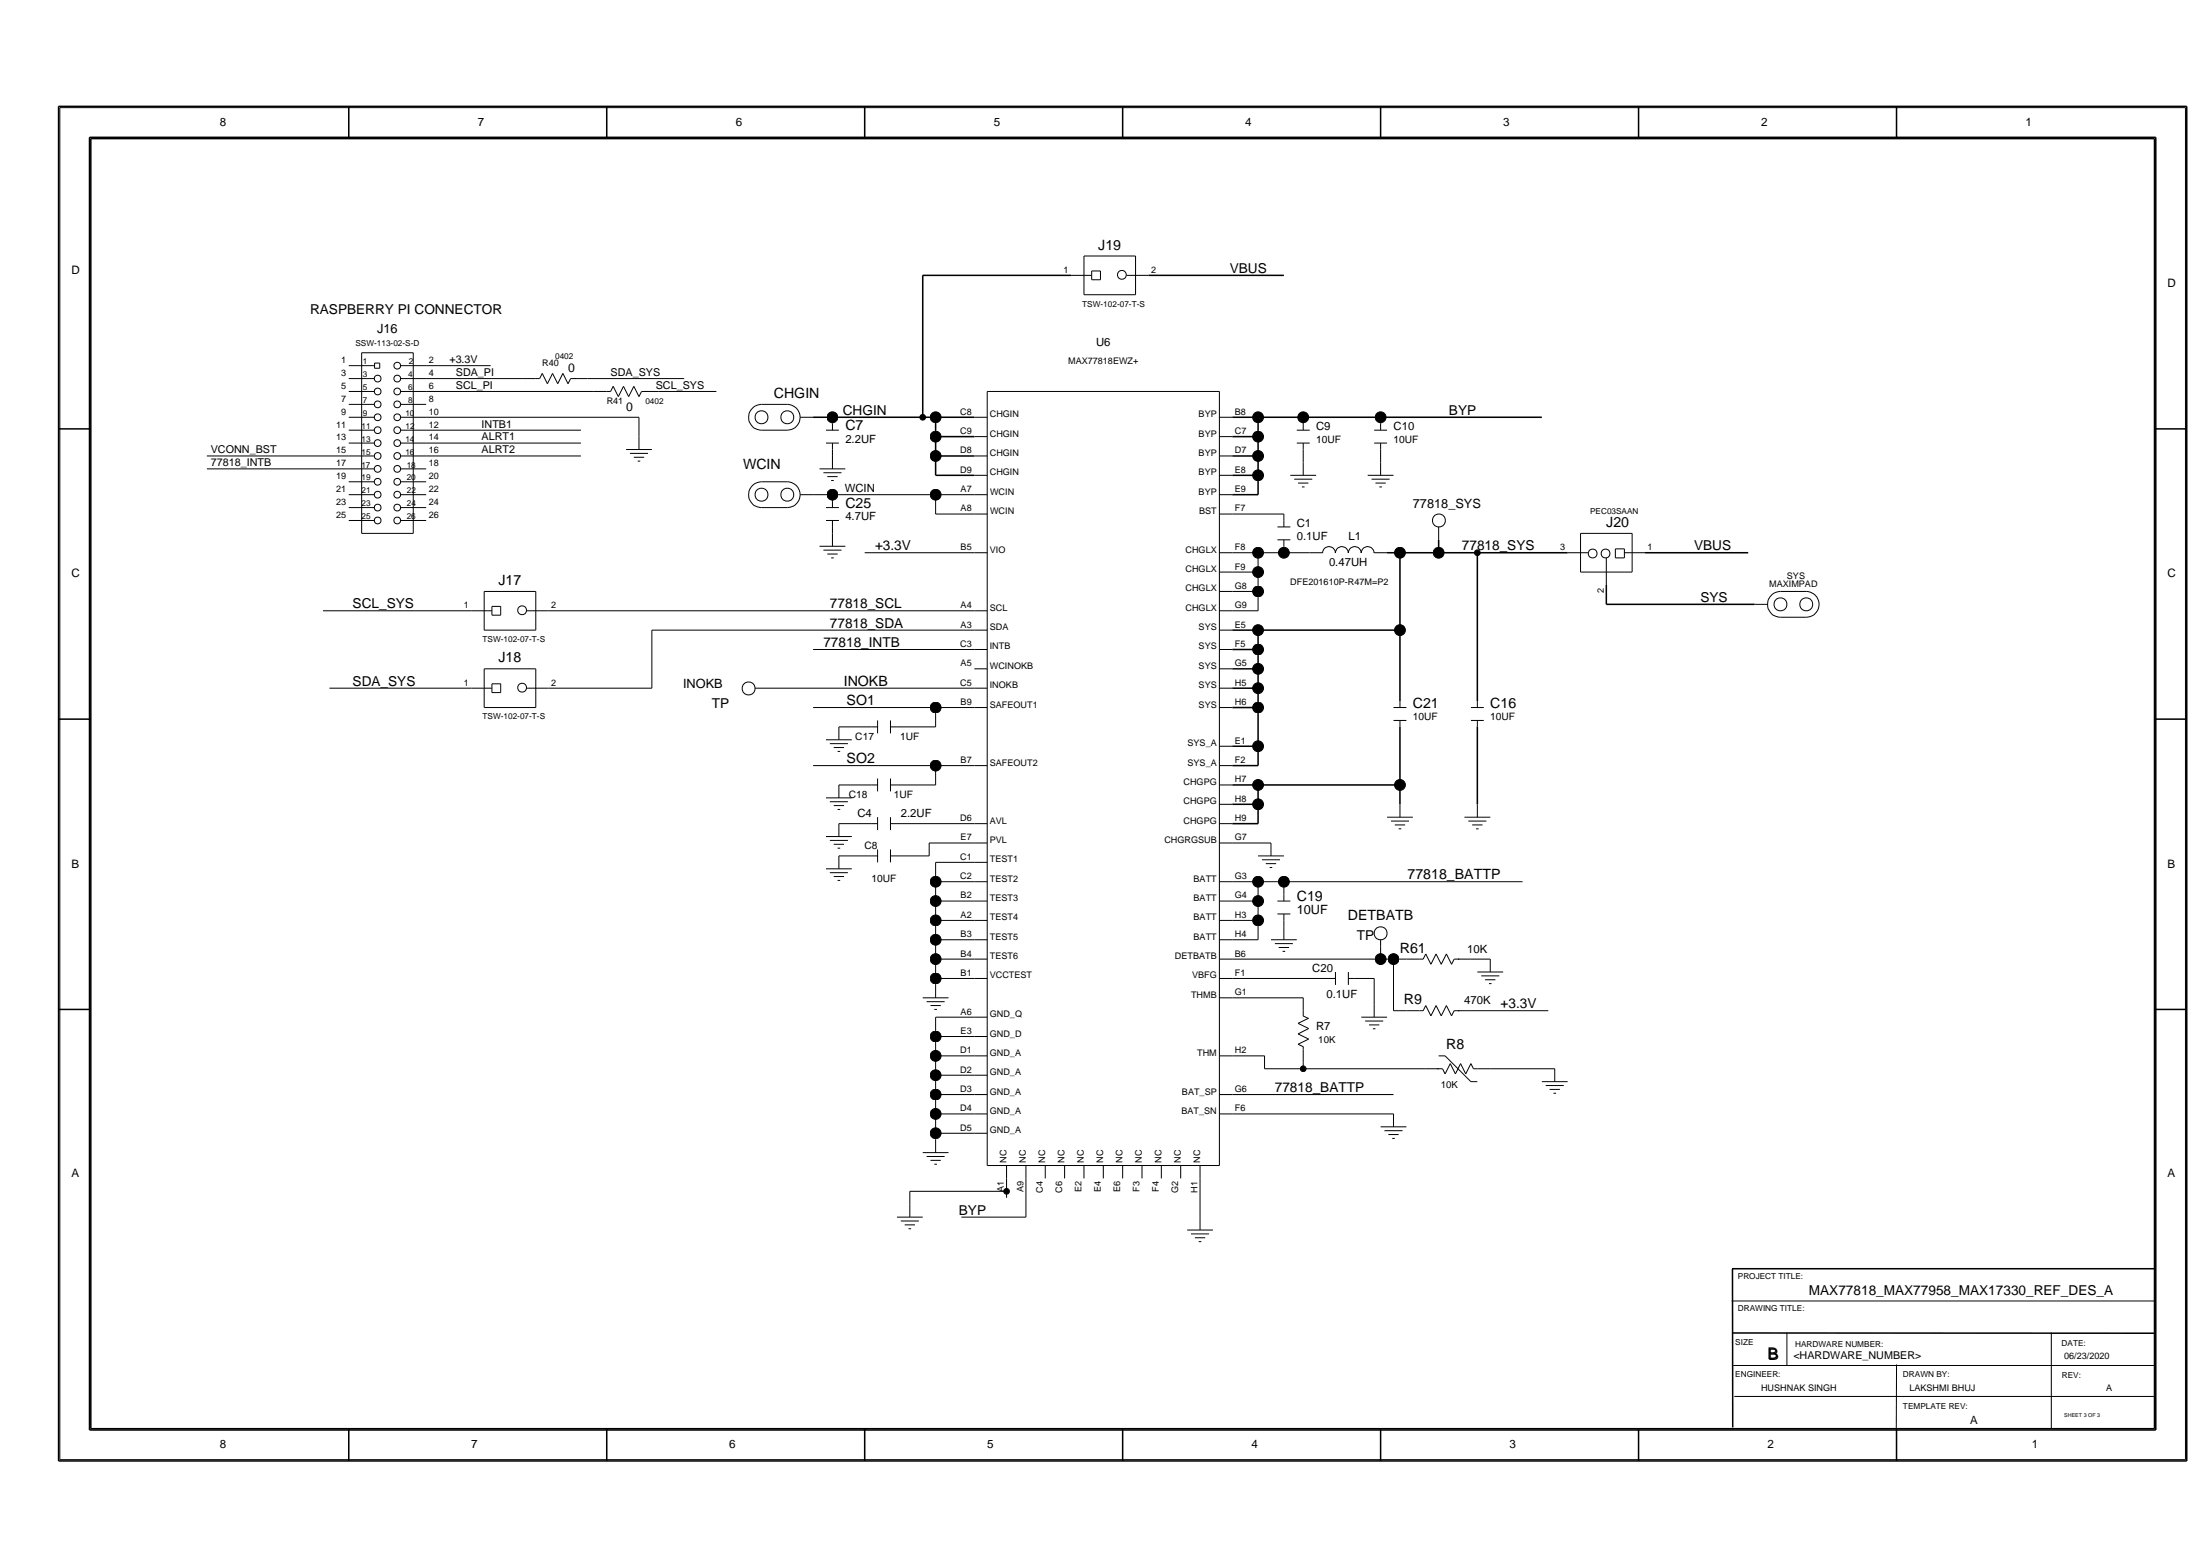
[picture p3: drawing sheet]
<svg xmlns="http://www.w3.org/2000/svg" width="419mm" height="298mm" viewBox="0 0 419 298" stroke-linecap="round" stroke-linejoin="round" font-family="sans-serif">
<g fill="none" stroke="#000" stroke-width=".19">
<path d="M11.4 20.5v257.5zM11.4 20.5h404.9zM416.3 20.5v257.5zM204 52.4h2.5zM206.5 52.4h1.5zM206.5 48.8h9.8zM206.5 56.1h9.8zM206.5 48.8v7.3zM208 51.6h1.6zM208 51.6v1.7zM208 53.3h1.6zM209.6 51.6v1.7z"/>
<path d="M214.6 52.4h1.7zM216.3 52.4h2.5zM216.3 48.8v7.3zM66.4 79.5h4.9zM66.4 77h4.9zM66.4 74.6h4.9zM66.4 69.6h5zM66.4 72.1h4.9zM68.9 67.2v34.4zM68.9 67.2h9.8zM71.4 69.2v.9zM71.4 69.2h.9z"/>
<path d="M71.4 70.1h.9zM72.3 69.2v.9zM76.3 79.5h4.9zM76.3 77h4.9zM76.3 74.6h4.9zM76.3 72.1h4.9zM76.3 69.6h4.9zM78.7 67.2v34.4zM81.2 79.5h40.5zM81.2 74.6h31.9zM81.2 72.1h18.4zM81.2 69.6h12.3z"/>
<path d="M99.6 72.1h2.5zM102.1 72.1h.7zM103.3 71.1l-.5 1zM103.3 71.1l1 2zM105.3 71.1l-1 2zM105.3 71.1l.9 2zM107.2 71.1l-1 2zM107.2 71.1l1 2zM108.7 72.1h1zM108.7 72.1l-.5 1zM109.4 72.1h2.5zM111.9 72.1h18.4z"/>
<path d="M113.1 74.6h2.5zM115.6 74.6h.7zM116.8 73.6l-.5 1zM116.8 73.6l1 1.9zM118.8 73.6l-1 1.9zM118.8 73.6l1 1.9zM120.7 73.6l-.9 1.9zM120.7 73.6l1 1.9zM121.7 79.5v3.7zM122.2 74.6h1zM122.2 74.6l-.5 .9zM123 74.6h2.4z"/>
<path d="M125.4 74.6h11.1zM145.1 77h4.9zM145.1 77a2.46 2.46 0 0 0-2.5 2.5 2.46 2.46 0 0 0 2.5 2.4M150 77a2.46 2.46 0 0 1 2.4 2.5 2.46 2.46 0 0 1-2.4 2.4M152.4 79.5h2.5zM185.6 79.5h2.5zM188.1 74.6h44.2zM188.1 74.6v147.4zM232.3 79.5h2.5zM232.3 74.6v147.4zM39.4 89.3h27zM39.4 86.8h27z"/>
<path d="M66.4 99.1h4.9zM66.4 96.7h4.9zM66.4 94.2h4.9zM66.4 91.8h4.9zM66.4 89.3h4.9zM66.4 86.8h4.9zM66.4 84.4h4.9zM66.4 81.9h4.9zM76.3 99.1h4.9zM76.3 96.7h4.9zM76.3 94.2h4.9zM76.3 91.8h4.9z"/>
<path d="M76.3 89.3h4.9zM76.3 86.8h4.9zM76.3 84.4h4.9zM76.3 81.9h4.9zM81.2 86.8h29.5zM81.2 84.4h29.5zM81.2 81.9h29.5zM119.3 85.6h4.9zM120 86.4h3.4zM120.7 87.1h2zM121.5 87.8h.5zM121.7 83.2v2.4z"/>
<path d="M145.1 96.7h4.9zM145.1 91.8h4.9zM145.1 81.9h4.9zM145.1 91.8a2.46 2.46 0 0 0-2.5 2.4 2.46 2.46 0 0 0 2.5 2.5M150 91.8a2.46 2.46 0 0 1 2.4 2.4 2.46 2.46 0 0 1-2.4 2.5M152.4 94.2h2.5zM154.9 94.2h3.7zM156.1 89.3h4.9zM156.9 90h3.4zM157.4 99.1h2.4zM157.4 96.7h2.4zM157.4 84.4h2.4z"/>
<path d="M157.4 81.9h2.4zM157.6 90.8h2zM158.3 91.5h.5zM158.6 85.6v1.2zM158.6 94.2h19.6zM158.6 94.2v1.2zM158.6 95.4v1.3zM158.6 99.1v1.3zM158.6 80.7v1.2zM158.6 84.4v1.2zM158.6 86.8v2.5zM178.2 97.9h7.4z"/>
<path d="M178.2 94.2v3.7zM178.2 94.2h7.4zM185.6 90.5h2.5zM185.6 86.8h2.5zM185.6 83.2h2.5zM185.6 97.9h2.5zM185.6 94.2h2.5zM232.3 97.9h2.5zM232.3 94.2h2.5zM232.3 90.5h2.5zM232.3 86.8h2.5zM232.3 83.2h2.5z"/>
<path d="M234.8 97.9h9.8zM244.6 97.9v1.2zM244.6 99.1v1.3zM245.8 90.5h4.9zM246.5 91.3h3.5zM247 84.4h2.5zM247 81.9h2.5zM247.3 92h1.9zM248 92.7h.5zM248.3 85.6v2.5zM248.3 88.1v2.4zM248.3 80.7v1.2z"/>
<path d="M248.3 84.4v1.2zM260.6 90.5h4.9zM261.3 91.3h3.4zM261.8 84.4h2.4zM261.8 81.9h2.4zM262 92h2zM262.8 92.7h.5zM263 85.6v2.5zM263 88.1v2.4zM263 80.7v1.2zM263 84.4v1.2zM61.5 116.3h28.3z"/>
<path d="M68.9 101.6h9.8zM89.8 116.3h2.4zM92.2 116.3h1.5zM92.2 112.6h9.9zM92.2 112.6v7.4zM93.7 115.5h1.7zM93.7 115.5v1.7zM93.7 117.2h1.7zM95.4 115.5v1.7zM100.3 116.3h1.8zM102.1 116.3h2.4zM102.1 112.6v7.4z"/>
<path d="M104.5 116.3h81.1zM156.1 104h4.9zM156.9 104.8h3.4zM157.6 105.5h2zM158.3 106.3h.5zM158.6 100.4v1.2zM158.6 101.6v2.4zM164.7 105.3h20.9zM185.6 105.3h2.5zM185.6 116.3h2.5zM232.3 116.3h2.5zM232.3 112.6h2.5z"/>
<path d="M232.3 109h2.5zM232.3 105.3h2.5zM234.8 112.6h4.9zM234.8 116.3h4.9zM234.8 109h4.9zM234.8 105.3h4.9zM239.7 112.6v3.7zM239.7 109v3.6zM239.7 105.3v3.7zM239.7 105.3h4.9zM243.4 102.8h2.4zM243.4 100.4h2.4z"/>
<path d="M244.6 105.3h4.9zM244.6 104v1.3zM244.6 102.8v1.2zM249.5 105.3h2.5zM252 105.3a1.2 1.2 0 0 1 1.2-1.2 1.2 1.2 0 0 1 1.2 1.2M254.4 105.3a1.2 1.2 0 0 1 1.2-1.2 1.2 1.2 0 0 1 1.2 1.2M256.9 105.3a1.2 1.2 0 0 1 1.2-1.2 1.2 1.2 0 0 1 1.2 1.2M259.3 105.3a1.2 1.2 0 0 1 1.2-1.2 1.2 1.2 0 0 1 1.2 1.2M261.8 105.3h2.4zM274.1 100.4v2.4zM298.6 105.3h2.5zM301.1 105.3h1.5z"/>
<path d="M301.1 101.6h9.8zM301.1 101.6v7.4zM301.1 109h9.8zM306 109v2.4zM306 106.3v2.7zM307.7 106.3h1.7zM307.7 104.5h1.7zM307.7 104.5v1.8zM309.4 104.5v1.8zM309.4 105.3h1.5zM310.9 105.3h2.5zM310.9 101.6v7.4z"/>
<path d="M334.3 115.1h2.4zM339.2 117.6h4.9zM339.2 112.6h4.9zM339.2 112.6a2.46 2.46 0 0 0-2.5 2.5 2.46 2.46 0 0 0 2.5 2.5M344.1 112.6a2.46 2.46 0 0 1 2.4 2.5 2.46 2.46 0 0 1-2.4 2.5M62.8 131.1h27zM89.8 131.1h2.4zM92.2 131.1h1.5zM92.2 127.4h9.9zM92.2 134.8h9.9zM92.2 127.4v7.4zM92.2 120h9.9z"/>
<path d="M93.7 130.2h1.7zM93.7 130.2v1.7zM93.7 131.9h1.7zM95.4 130.2v1.7zM100.3 131.1h1.8zM102.1 131.1h2.4zM102.1 127.4v7.4zM104.5 131.1h19.7zM124.2 120v11.1zM124.2 120h61.4zM143.8 131.1h2.5zM146.3 131.1h39.3z"/>
<path d="M154.9 134.8h23.3zM154.9 123.7h30.7zM159.8 138.4h6.2zM159.8 138.4v2.5zM166 138.4h1.2zM167.2 137.2v2.5zM169.6 138.4h1.3zM169.6 137.2v2.5zM170.9 138.4h7.3zM178.2 134.8v3.6zM178.2 134.8h7.4zM185.6 131.1h2.5z"/>
<path d="M185.6 123.7h2.5zM185.6 134.8h2.5zM185.6 127.4h2.5zM185.6 120h2.5zM232.3 134.8h2.5zM232.3 131.1h2.5zM232.3 127.4h2.5zM232.3 123.7h2.5zM232.3 120h2.5zM265.5 137.2h2.4zM265.5 134.8h2.4zM266.7 133.5v1.3z"/>
<path d="M266.7 137.2v1.2zM280.2 137.2h2.5zM280.2 134.8h2.5zM281.4 133.5v1.3zM281.4 137.2v1.2zM154.9 145.8h23.3zM157.4 159.3h4.9zM157.4 152h4.9zM157.4 140.9h4.9zM158.1 152.7h3.4zM158.1 141.6h3.4zM158.8 153.4h2z"/>
<path d="M158.8 142.4h2zM159.6 154.2h.5zM159.6 143.1h.5zM159.8 156.9h6.2zM159.8 149.5h6.2zM159.8 156.9v2.4zM159.8 149.5v2.5zM166 156.9h1.2zM166 149.5h1.2zM167.2 155.6v2.5zM167.2 148.3v2.4zM169.6 156.9h1.3z"/>
<path d="M169.6 155.6v2.5zM169.6 149.5h1.3zM169.6 148.3v2.4zM170.9 156.9h14.7zM170.9 149.5h7.3zM178.2 145.8v3.7zM178.2 145.8h7.4zM185.6 156.9h2.5zM185.6 145.8h2.5zM232.3 156.9h2.5zM232.3 153.2h2.5zM232.3 149.5h2.5z"/>
<path d="M232.3 145.8h2.5zM232.3 142.1h2.5zM264.2 155.6h4.9zM265 156.4h3.4zM265.7 157.1h2zM266.4 157.9h.5zM266.7 153.2v2.4zM279 155.6h4.9zM279.7 156.4h3.5zM280.5 157.1h1.9zM281.2 157.9h.5zM281.4 153.2v2.4z"/>
<path d="M157.4 165.5h4.9zM158.1 166.2h3.4zM158.1 160.1h3.4zM158.8 166.9h2zM158.8 160.8h2zM159.6 167.7h.5zM159.6 161.5h.5zM159.8 163h6.2zM159.8 163v2.5zM166 163h1.2zM167.2 161.8v2.4zM169.6 163h1.3z"/>
<path d="M169.6 161.8v2.4zM170.9 163h6.1zM177 160.6h8.6zM177 160.6v2.4zM178.2 164.2h7.4zM178.2 164.2v3.7zM178.2 167.9h7.4zM178.2 167.9v3.7zM178.2 171.6h7.4zM178.2 171.6v3.7zM178.2 175.3h7.4zM178.2 175.3v3.7z"/>
<path d="M178.2 179h7.4zM178.2 179v3.7zM185.6 167.9h2.5zM185.6 164.2h2.5zM185.6 179h2.5zM185.6 171.6h2.5zM185.6 160.6h2.5zM185.6 175.3h2.5zM232.3 160.6h2.5zM232.3 179h2.5zM232.3 175.3h2.5zM232.3 171.6h2.5z"/>
<path d="M232.3 167.9h2.5zM234.8 160.6h7.3zM234.8 175.3h4.9zM234.8 179h4.9zM234.8 171.6h4.9zM234.8 167.9h4.9zM239.7 175.3v3.7zM239.7 171.6v3.7zM239.7 167.9v3.7zM239.7 167.9h4.9zM239.7 163h4.9zM240.4 163.8h3.4z"/>
<path d="M241.1 164.5h2zM241.9 165.2h.5zM242.1 179h4.9zM242.1 160.6v2.4zM242.9 179.7h3.4zM243.4 174.1h2.4zM243.4 171.6h2.4zM244.6 175.3v1.2zM244.6 167.9v2.5zM244.6 167.9h45.4zM244.6 170.4v1.2zM244.6 174.1v1.2z"/>
<path d="M244.6 176.5v2.5zM263 179v1.2zM175.8 190h4.9zM176.5 190.8h3.5zM177.3 191.5h1.9zM178 192.3h.5zM178.2 193.7h7.4zM178.2 193.7v3.7zM178.2 197.4h7.4zM178.2 197.4v3.7zM178.2 182.7h7.4zM178.2 182.7v3.7z"/>
<path d="M178.2 186.4h7.4zM178.2 186.4v1.2zM178.2 187.6v2.4zM185.6 197.4h2.5zM185.6 182.7h2.5zM185.6 186.4h2.5zM185.6 193.7h2.5zM232.3 190h2.5zM232.3 186.4h2.5zM232.3 182.7h2.5zM234.8 186.4h18.4zM234.8 190h13.5z"/>
<path d="M234.8 182.7h28.2zM243.6 180.5h2zM244.3 181.2h.5zM247.3 198.9l1 .5zM247.3 198.9l2-1zM247.3 196.9l2 1zM247.3 196.9l2-1zM247.3 194.9l2 1zM247.3 194.9l2-1zM248.2 193.5l1 .5zM248.3 190v2.5zM248.3 199.9v2.4z"/>
<path d="M248.3 199.4v.5zM248.3 192.5v1zM253.2 186.4h1.2zM254.4 185.1v2.5zM256.9 186.4h1.2zM256.9 185.1v2.5zM258.1 186.4h3.7zM259.3 193.7h4.9zM260.1 194.5h3.4zM260.8 195.2h2zM261.5 195.9h.5zM261.8 186.4v4.9z"/>
<path d="M261.8 191.3v2.4zM263 182.7h2.5zM263 180.2v2.5zM265.5 192.5h2.4zM265.5 182.7v9.8zM265.5 182.7h2.4zM267.9 182.7h2.5zM267.9 192.5h2.5zM270.4 182.7h.7zM270.4 192.5h.7zM271.6 181.7l-.5 1zM271.6 181.7l1 2z"/>
<path d="M271.6 191.5l-.5 1zM271.6 191.5l1 2zM273.6 181.7l-1 2zM273.6 181.7l1 2zM273.6 191.5l-1 2zM273.6 191.5l1 2zM275.5 181.7l-.9 2zM275.5 181.7l1 2zM275.5 191.5l-.9 2zM275.5 191.5l1 2zM277 182.7h1zM277 182.7l-.5 1z"/>
<path d="M277 192.5h1zM277 192.5l-.5 1zM277.7 182.7h2.5zM277.7 192.5h2.5zM280.2 182.7h3.7zM280.2 192.5h14.7zM281.4 185.1h4.9zM282.2 185.9h3.4zM282.9 186.6h2zM283.6 187.3h.5zM283.9 182.7v2.4zM175.8 219.5h4.9z"/>
<path d="M178.2 201.1h7.4zM178.2 201.1v3.7zM178.2 204.8h7.4zM178.2 204.8v3.7zM178.2 208.5h7.4zM178.2 208.5v3.7zM178.2 212.2h7.4zM178.2 212.2v3.6zM178.2 215.8h7.4zM178.2 215.8v1.3zM178.2 217.1v2.4zM185.6 215.8h2.5z"/>
<path d="M185.6 212.2h2.5zM185.6 208.5h2.5zM185.6 204.8h2.5zM185.6 201.1h2.5zM232.3 201.1h2.5zM232.3 208.5h2.5zM232.3 212.2h2.5zM234.8 201.1h6.1zM234.8 212.2h30.7zM234.8 208.5h30.7zM240.9 203.6h7.4zM240.9 201.1v2.5z"/>
<path d="M248.3 202.3v1.3zM248.3 203.6h23.3zM263 214.6h4.9zM263.7 215.4h3.5zM264.5 216.1h1.9zM265.2 216.8h.5zM265.5 212.2v2.4zM271.6 203.6h2.5zM273.8 203.6h1zM274.1 201.1h1.2zM274.8 203.6l.5 .9zM275.3 201.1l4.9 4.9z"/>
<path d="M276.3 202.6l1 1.9zM276.3 202.6l-1 1.9zM278.2 202.6l1 1.9zM278.2 202.6l-.9 1.9zM280.2 206h1.2zM280.2 202.6l.5 1zM280.2 202.6l-1 1.9zM280.7 203.6h.7zM281.4 203.6h2.5zM283.9 203.6h12.3zM293.7 206h4.9zM294.5 206.8h3.4z"/>
<path d="M295.2 207.5h2zM295.9 208.2h.5zM296.2 203.6v2.4zM170.9 231.8h4.9zM171.6 232.6h3.4zM172.3 233.3h2zM173.1 234h.5zM173.3 226.9h18.5zM173.3 226.9v2.5zM173.3 229.4v2.4zM176.5 220.3h3.5zM177.3 221h1.9z"/>
<path d="M178 221.7h.5zM183.2 231.8h12.2zM188.1 222h44.2zM191.8 226.9v1.2zM191.8 224.4v2.5zM191.8 222v2.4zM195.4 224.4v7.4zM195.4 222v2.4zM199.1 222v2.4zM202.8 222v2.4zM206.5 222v2.4zM210.2 222v2.4z"/>
<path d="M213.9 222v2.4zM217.6 222v2.4zM221.2 222v2.4zM224.9 222v2.4zM226.2 234.3h4.9zM226.9 235h3.4zM227.6 235.7h2zM228.4 236.5h.5zM228.6 224.4v7.4zM228.6 231.8v2.5zM228.6 222v2.4zM329.9 247.8h80.5z"/>
<path d="M340.4 253.8v6.2zM361.3 259.9l-.1 12.1zM390.8 253.8v18.3zM11.4 278h404.9zM330.2 260.1h80.3zM330.4 266h80z"/>
<circle cx="213.7" cy="52.4" r=".84"/>
<circle cx="71.9" cy="77" r=".64"/>
<circle cx="71.9" cy="79.5" r=".64"/>
<circle cx="71.9" cy="74.6" r=".64"/>
<circle cx="71.9" cy="72.1" r=".64"/>
<circle cx="75.7" cy="72.1" r=".64"/>
<circle cx="75.7" cy="79.5" r=".64"/>
<circle cx="75.7" cy="69.7" r=".64"/>
<circle cx="75.7" cy="77" r=".64"/>
<circle cx="75.7" cy="74.6" r=".64"/>
<circle cx="145.1" cy="79.5" r="1.24"/>
<circle cx="150" cy="79.5" r="1.24"/>
<circle cx="71.9" cy="91.8" r=".64"/>
<circle cx="71.9" cy="84.4" r=".64"/>
<circle cx="71.9" cy="81.9" r=".64"/>
<circle cx="71.9" cy="94.2" r=".64"/>
<circle cx="71.9" cy="89.3" r=".64"/>
<circle cx="71.9" cy="86.8" r=".64"/>
<circle cx="71.9" cy="99.1" r=".64"/>
<circle cx="71.9" cy="96.7" r=".64"/>
<circle cx="75.7" cy="86.8" r=".64"/>
<circle cx="75.7" cy="91.8" r=".64"/>
<circle cx="75.7" cy="96.7" r=".64"/>
<circle cx="75.7" cy="94.2" r=".64"/>
<circle cx="75.7" cy="81.9" r=".64"/>
<circle cx="75.7" cy="99.1" r=".64"/>
<circle cx="75.7" cy="89.3" r=".64"/>
<circle cx="75.7" cy="84.4" r=".64"/>
<circle cx="145.1" cy="94.2" r="1.24"/>
<circle cx="150" cy="94.2" r="1.24"/>
<circle cx="274.1" cy="99.1" r="1.24"/>
<circle cx="99.5" cy="116.2" r=".84"/>
<circle cx="303.4" cy="105.4" r=".84"/>
<circle cx="305.9" cy="105.4" r=".84"/>
<circle cx="339.2" cy="115.1" r="1.24"/>
<circle cx="344.1" cy="115.1" r="1.24"/>
<circle cx="99.5" cy="131" r=".84"/>
<circle cx="142.6" cy="131.1" r="1.24"/>
<circle cx="263" cy="177.8" r="1.24"/>
</g>
<g fill="none" stroke="#000" stroke-width=".29">
<path d="M11.2 20.3v258zM11.2 20.3h405.4zM17.1 26.2v246.2zM17.1 26.2h393.6zM17.3 26.4v245.7zM17.3 26.4h393.1zM66.4 20.3v6.1zM115.6 20.3v6.1zM164.7 20.3v6.1zM213.9 20.3v6.1zM263 20.3v6.1zM312.1 20.3v6.1z"/>
<path d="M361.3 20.3v6.1zM410.4 26.4v245.7zM410.7 26.2v246.2zM416.6 20.3v258zM175.8 52.4v27.1zM175.8 52.4h28.2zM218.8 52.4h25.8zM154.9 79.5h3.7zM158.6 79.5h17.2zM158.6 79.5v1.2zM175.8 79.5h2.4zM178.2 79.5v3.7z"/>
<path d="M178.2 79.5h7.4zM234.8 79.5h4.9zM239.7 79.5v3.7zM239.7 79.5h8.6zM248.3 79.5v1.2zM248.3 79.5h14.7zM263 79.5v1.2zM263 79.5h30.7zM11.2 81.7h6.1zM178.2 90.5h7.4zM178.2 86.8v3.7zM178.2 86.8h7.4z"/>
<path d="M178.2 83.2v3.6zM178.2 83.2h7.4zM234.8 94.2h4.9zM234.8 90.5h4.9zM234.8 86.8h4.9zM234.8 83.2h4.9zM239.7 90.5v3.7zM239.7 86.8v3.7zM239.7 83.2v3.6zM410.4 81.7h6.2zM264.2 105.3h2.5zM266.7 105.3v14.7z"/>
<path d="M266.7 105.3h7.4zM274.1 105.3h7.3zM274.1 102.8v2.5zM281.4 105.3v28.2zM281.4 105.3h17.2zM306 115.1h28.3zM306 111.4v3.7zM313.4 105.3h19.6zM11.2 137h6.1zM234.8 134.8h4.9zM234.8 131.1h4.9zM234.8 127.4h4.9z"/>
<path d="M234.8 123.7h4.9zM234.8 120h4.9zM239.7 134.8v7.3zM239.7 131.1v3.7zM239.7 127.4v3.7zM239.7 123.7v3.7zM239.7 120v3.7zM239.7 120h27zM266.7 138.4v11.1zM266.7 120v13.5zM281.4 138.4v14.8zM410.4 137h6.2z"/>
<path d="M234.8 153.2h4.9zM234.8 156.9h4.9zM234.8 149.5h4.9zM234.8 142.1h4.9zM234.8 145.8h4.9zM239.7 153.2v3.7zM239.7 149.5v3.7zM239.7 149.5h27zM239.7 142.1v3.7zM266.7 149.5v3.7zM11.2 192.3h6.1zM410.4 192.3h6.2z"/>
<path d="M329.9 241.6h80.5zM330 241.7l.1 30.2zM330.1 253.9h80.3zM11.2 278.3h405.4zM17.1 272.4h393.6zM17.3 272.1h393.1zM66.4 272.1v6.2zM115.6 272.1v6.2zM164.7 272.1v6.2zM213.9 272.1v6.2zM263 272.1v6.2zM312.1 272.1v6.2z"/>
<path d="M361.3 272.1v6.2z"/>
</g>
<g fill="#000" stroke="#000" stroke-width=".19">
<circle cx="158.6" cy="79.5" r="1.03"/>
<circle cx="175.8" cy="79.5" r=".54"/>
<circle cx="178.2" cy="79.5" r="1.03"/>
<circle cx="239.7" cy="79.5" r="1.03"/>
<circle cx="248.3" cy="79.5" r="1.03"/>
<circle cx="263" cy="79.5" r="1.03"/>
<circle cx="158.6" cy="94.2" r="1.03"/>
<circle cx="178.2" cy="83.2" r="1.03"/>
<circle cx="178.2" cy="86.8" r="1.03"/>
<circle cx="178.2" cy="94.2" r="1.03"/>
<circle cx="239.7" cy="86.8" r="1.03"/>
<circle cx="239.7" cy="90.5" r="1.03"/>
<circle cx="239.7" cy="83.2" r="1.03"/>
<circle cx="239.7" cy="105.3" r="1.03"/>
<circle cx="239.7" cy="109" r="1.03"/>
<circle cx="239.7" cy="112.6" r="1.03"/>
<circle cx="244.6" cy="105.3" r="1.03"/>
<circle cx="266.7" cy="105.3" r="1.03"/>
<circle cx="274.1" cy="105.3" r="1.03"/>
<circle cx="281.4" cy="105.3" r=".54"/>
<circle cx="178.2" cy="134.8" r="1.03"/>
<circle cx="239.7" cy="131.1" r="1.03"/>
<circle cx="239.7" cy="123.7" r="1.03"/>
<circle cx="239.7" cy="120" r="1.03"/>
<circle cx="239.7" cy="127.4" r="1.03"/>
<circle cx="239.7" cy="134.8" r="1.03"/>
<circle cx="266.7" cy="120" r="1.03"/>
<circle cx="178.2" cy="145.8" r="1.03"/>
<circle cx="239.7" cy="153.2" r="1.03"/>
<circle cx="239.7" cy="149.5" r="1.03"/>
<circle cx="239.7" cy="142.1" r="1.03"/>
<circle cx="266.7" cy="149.5" r="1.03"/>
<circle cx="178.2" cy="175.3" r="1.03"/>
<circle cx="178.2" cy="179" r="1.03"/>
<circle cx="178.2" cy="167.9" r="1.03"/>
<circle cx="178.2" cy="171.6" r="1.03"/>
<circle cx="239.7" cy="175.3" r="1.03"/>
<circle cx="239.7" cy="167.9" r="1.03"/>
<circle cx="239.7" cy="171.6" r="1.03"/>
<circle cx="244.6" cy="167.9" r="1.03"/>
<circle cx="178.2" cy="182.7" r="1.03"/>
<circle cx="178.2" cy="197.4" r="1.03"/>
<circle cx="178.2" cy="186.4" r="1.03"/>
<circle cx="263" cy="182.7" r="1.03"/>
<circle cx="265.5" cy="182.7" r="1.03"/>
<circle cx="178.2" cy="201.1" r="1.03"/>
<circle cx="178.2" cy="215.8" r="1.03"/>
<circle cx="178.2" cy="204.8" r="1.03"/>
<circle cx="178.2" cy="208.5" r="1.03"/>
<circle cx="178.2" cy="212.2" r="1.03"/>
<circle cx="248.3" cy="203.6" r=".54"/>
<circle cx="191.8" cy="226.9" r=".54"/>
</g>
<text font-size="3.1" x="336.9" y="259">B</text>
<g font-size="2.7">
<text x="209.2" y="47.5">J19</text>
<text x="147.4" y="75.8">CHGIN</text>
<text x="161" y="81.9">C7</text>
<text x="141.5" y="89.3">WCIN</text>
<text x="161" y="96.7">C25</text>
<text x="306" y="100.4">J20</text>
<text x="95" y="111.4">J17</text>
<text x="95" y="126.2">J18</text>
<text x="160.7" y="130.6">INOKB</text>
<text x="161.3" y="134.3">SO1</text>
<text x="269.1" y="134.8">C21</text>
<text x="283.9" y="134.8">C16</text>
<text x="161.3" y="145.3">SO2</text>
<text x="268.1" y="167.4">77818_BATTP</text>
<text x="247" y="171.6">C19</text>
<text x="256.8" y="175.3">DETBATB</text>
<text x="266.7" y="181.4">R61</text>
<text x="267.4" y="191.3">R9</text>
<text x="275.5" y="199.9">R8</text>
</g>
<g font-size="2.6">
<text x="234.3" y="52">VBUS</text>
<text x="59.1" y="59.8">RASPBERRY PI CONNECTOR</text>
<text x="160.5" y="79">CHGIN</text>
<text x="276" y="79">BYP</text>
<text x="166.7" y="104.8">+3.3V</text>
<text x="278.5" y="104.8">77818_SYS</text>
<text x="322.7" y="104.8">VBUS</text>
<text x="67.2" y="115.8">SCL_SYS</text>
<text x="158.1" y="115.8">77818_SCL</text>
<text x="158.1" y="119.5">77818_SDA</text>
<text x="323.9" y="114.6">SYS</text>
<text x="156.9" y="123.2">77818_INTB</text>
<text x="67.2" y="130.6">SDA_SYS</text>
<text x="135.6" y="134.8">TP</text>
<text x="258.5" y="179">TP</text>
<text x="285.9" y="192">+3.3V</text>
<text x="242.9" y="208">77818_BATTP</text>
<text x="182.7" y="231.3">BYP</text>
<text x="344.6" y="246.6">MAX77818_MAX77958_MAX17330_REF_DES_A</text>
</g>
<g font-size="2.4">
<text x="71.9" y="63.5">J16</text>
<text x="269.1" y="96.7">77818_SYS</text>
<text x="130.1" y="131.1">INOKB</text>
<text x="247" y="174.1">10UF</text>
</g>
<g font-size="2.3">
<text x="108.2" y="70.9">0</text>
<text x="119.3" y="78.2">0</text>
</g>
<g font-size="2.2">
<text x="41.9" y="23.9">8</text>
<text x="91" y="23.9">7</text>
<text x="140.2" y="23.9">6</text>
<text x="189.3" y="23.9">5</text>
<text x="237.2" y="23.9">4</text>
<text x="286.3" y="23.9">3</text>
<text x="335.5" y="23.9">2</text>
<text x="385.9" y="23.9">1</text>
<text x="13.6" y="52.2">D</text>
<text x="412.9" y="54.7">D</text>
<text x="208.8" y="66">U6</text>
<text x="250.7" y="81.9">C9</text>
<text x="265.5" y="81.9">C10</text>
<text x="161" y="84.4">2.2UF</text>
<text x="160.9" y="93.7">WCIN</text>
<text x="161" y="99.1">4.7UF</text>
<text x="247" y="100.4">C1</text>
<text x="247" y="102.8">0.1UF</text>
<text x="253.2" y="107.7">0.47UH</text>
<text x="256.9" y="102.9">L1</text>
<text x="13.6" y="109.9">C</text>
<text x="412.9" y="109.9">C</text>
<text x="163.3" y="155.6">C4</text>
<text x="171.6" y="155.6">2.2UF</text>
<text x="13.6" y="165.2">B</text>
<text x="412.9" y="165.2">B</text>
<text x="250" y="185.1">C20</text>
<text x="279.5" y="181.4">10K</text>
<text x="252.7" y="190">0.1UF</text>
<text x="278.9" y="191.3">470K</text>
<text x="250.7" y="196.2">R7</text>
<text x="13.6" y="224.2">A</text>
<text x="412.9" y="224.2">A</text>
<text x="41.9" y="275.8">8</text>
<text x="89.8" y="275.8">7</text>
<text x="138.9" y="275.8">6</text>
<text x="188.1" y="275.8">5</text>
<text x="238.4" y="275.8">4</text>
<text x="287.6" y="275.8">3</text>
<text x="336.7" y="275.8">2</text>
<text x="375.3" y="271.1">A</text>
<text x="387.1" y="275.8">1</text>
</g>
<g font-size="2.1">
<text x="85.6" y="69.2">+3.3V</text>
<text x="86.8" y="71.6">SDA_PI</text>
<text x="116.3" y="71.6">SDA_SYS</text>
<text x="86.8" y="74.1">SCL_PI</text>
<text x="124.9" y="74.1">SCL_SYS</text>
<text x="91.7" y="81.4">INTB1</text>
<text x="91.7" y="83.9">ALRT1</text>
<text x="40.1" y="88.8">77818_INTB</text>
<text x="40.1" y="86.4">VCONN_BST</text>
<text x="91.7" y="86.4">ALRT2</text>
<text x="341.6" y="258.8">&lt;HARDWARE_NUMBER&gt;</text>
</g>
<g font-size="1.9">
<text x="250.7" y="84.4">10UF</text>
<text x="265.5" y="84.4">10UF</text>
<text x="269.1" y="137.2">10UF</text>
<text x="283.9" y="137.2">10UF</text>
<text x="162.9" y="140.9">C17</text>
<text x="171.5" y="140.9">1UF</text>
<text x="161.7" y="152">C18</text>
<text x="170.3" y="152">1UF</text>
<text x="164.7" y="161.8">C8</text>
<text x="166" y="167.9">10UF</text>
</g>
<g font-size="1.8">
<text x="251.1" y="198.6">10K</text>
<text x="274.5" y="207.2">10K</text>
</g>
<g font-size="1.7">
<text x="202.6" y="52">1</text>
<text x="219.3" y="52">2</text>
<text x="65" y="71.6">3</text>
<text x="65" y="69.2">1</text>
<text x="81.7" y="71.6">4</text>
<text x="81.7" y="69.2">2</text>
<text x="103.3" y="69.6">R40</text>
<text x="203.5" y="69.3">MAX77818EWZ+</text>
<text x="65" y="76.5">7</text>
<text x="65" y="74.1">5</text>
<text x="81.7" y="76.5">8</text>
<text x="81.7" y="74.1">6</text>
<text x="115.6" y="77">R41</text>
<text x="64" y="83.9">13</text>
<text x="64" y="81.4">11</text>
<text x="65" y="79">9</text>
<text x="81.7" y="83.9">14</text>
<text x="81.7" y="81.4">12</text>
<text x="81.7" y="79">10</text>
<text x="182.9" y="82.7">C9</text>
<text x="182.9" y="79">C8</text>
<text x="188.6" y="83.2">CHGIN</text>
<text x="188.6" y="79.5">CHGIN</text>
<text x="228.3" y="83.2">BYP</text>
<text x="228.3" y="79.5">BYP</text>
<text x="235.2" y="82.7">C7</text>
<text x="235.2" y="79">B8</text>
<text x="64" y="88.8">17</text>
<text x="64" y="86.4">15</text>
<text x="81.7" y="88.8">18</text>
<text x="81.7" y="86.4">16</text>
<text x="182.9" y="86.4">D8</text>
<text x="188.6" y="86.8">CHGIN</text>
<text x="228.3" y="86.8">BYP</text>
<text x="235.2" y="86.4">D7</text>
<text x="64" y="93.7">21</text>
<text x="64" y="91.3">19</text>
<text x="81.7" y="93.7">22</text>
<text x="81.7" y="91.3">20</text>
<text x="182.9" y="90">D9</text>
<text x="183" y="93.7">A7</text>
<text x="188.6" y="90.5">CHGIN</text>
<text x="188.6" y="94.2">WCIN</text>
<text x="228.3" y="94.2">BYP</text>
<text x="228.3" y="90.5">BYP</text>
<text x="235.2" y="93.7">E9</text>
<text x="235.2" y="90">E8</text>
<text x="64" y="98.6">25</text>
<text x="64" y="96.2">23</text>
<text x="81.7" y="98.6">26</text>
<text x="81.7" y="96.2">24</text>
<text x="183" y="97.4">A8</text>
<text x="188.6" y="97.9">WCIN</text>
<text x="228.4" y="97.9">BST</text>
<text x="235.2" y="97.4">F7</text>
<text x="183" y="104.8">B5</text>
<text x="188.6" y="105.3">VIO</text>
<text x="225.8" y="105.3">CHGLX</text>
<text x="235.2" y="104.8">F8</text>
<text x="297.2" y="104.8">3</text>
<text x="313.9" y="104.8">1</text>
<text x="225.8" y="112.6">CHGLX</text>
<text x="225.8" y="109">CHGLX</text>
<text x="235.2" y="112.2">G8</text>
<text x="235.2" y="108.5">F9</text>
<text x="245.8" y="111.4">DFE201610P-R47M=P2</text>
<text x="305.5" y="112.9" transform="rotate(-90 305.5 112.9)">2</text>
<text x="337" y="111.8">MAXIMPAD</text>
<text x="340.4" y="110.2">SYS</text>
<text x="88.3" y="115.8">1</text>
<text x="105" y="115.8">2</text>
<text x="183" y="119.5">A3</text>
<text x="183" y="115.8">A4</text>
<text x="188.6" y="116.3">SCL</text>
<text x="225.8" y="116.3">CHGLX</text>
<text x="235.2" y="119.5">E5</text>
<text x="235.2" y="115.8">G9</text>
<text x="182.9" y="123.2">C3</text>
<text x="188.6" y="123.7">INTB</text>
<text x="188.6" y="120">SDA</text>
<text x="228.3" y="123.7">SYS</text>
<text x="228.3" y="120">SYS</text>
<text x="235.2" y="123.2">F5</text>
<text x="88.3" y="130.6">1</text>
<text x="105" y="130.6">2</text>
<text x="182.9" y="130.6">C5</text>
<text x="183" y="126.9">A5</text>
<text x="188.6" y="131.1">INOKB</text>
<text x="188.6" y="127.4">WCINOKB</text>
<text x="228.3" y="131.1">SYS</text>
<text x="228.3" y="127.4">SYS</text>
<text x="235.2" y="130.6">H5</text>
<text x="235.2" y="126.9">G5</text>
<text x="183" y="134.3">B9</text>
<text x="188.6" y="134.8">SAFEOUT1</text>
<text x="228.3" y="134.8">SYS</text>
<text x="235.2" y="134.3">H6</text>
<text x="226.2" y="142.1">SYS_A</text>
<text x="235.2" y="141.6">E1</text>
<text x="183" y="145.3">B7</text>
<text x="188.6" y="145.8">SAFEOUT2</text>
<text x="225.5" y="149.5">CHGPG</text>
<text x="226.2" y="145.8">SYS_A</text>
<text x="235.2" y="145.3">F2</text>
<text x="235.2" y="149">H7</text>
<text x="225.5" y="153.2">CHGPG</text>
<text x="235.2" y="152.7">H8</text>
<text x="182.9" y="156.4">D6</text>
<text x="183" y="160.1">E7</text>
<text x="188.6" y="156.9">AVL</text>
<text x="188.6" y="160.6">PVL</text>
<text x="221.8" y="160.6">CHGRGSUB</text>
<text x="225.5" y="156.9">CHGPG</text>
<text x="235.2" y="160.1">G7</text>
<text x="235.2" y="156.4">H9</text>
<text x="182.9" y="167.4">C2</text>
<text x="182.9" y="163.8">C1</text>
<text x="188.6" y="167.9">TEST2</text>
<text x="188.6" y="164.2">TEST1</text>
<text x="227.4" y="167.9">BATT</text>
<text x="235.2" y="167.4">G3</text>
<text x="183" y="171.1">B2</text>
<text x="188.6" y="171.6">TEST3</text>
<text x="227.4" y="171.6">BATT</text>
<text x="235.2" y="171.1">G4</text>
<text x="183" y="178.5">B3</text>
<text x="183" y="174.8">A2</text>
<text x="188.6" y="179">TEST5</text>
<text x="188.6" y="175.3">TEST4</text>
<text x="227.4" y="179">BATT</text>
<text x="227.4" y="175.3">BATT</text>
<text x="235.2" y="178.5">H4</text>
<text x="235.2" y="174.8">H3</text>
<text x="183" y="185.9">B1</text>
<text x="183" y="182.2">B4</text>
<text x="188.6" y="182.7">TEST6</text>
<text x="223.8" y="182.7">DETBATB</text>
<text x="235.2" y="185.9">F1</text>
<text x="235.2" y="182.2">B6</text>
<text x="188.6" y="186.4">VCCTEST</text>
<text x="226.9" y="190">THMB</text>
<text x="227.1" y="186.4">VBFG</text>
<text x="235.2" y="189.6">G1</text>
<text x="183" y="193.2">A6</text>
<text x="183" y="196.9">E3</text>
<text x="188.6" y="197.4">GND_D</text>
<text x="188.6" y="193.7">GND_Q</text>
<text x="182.9" y="200.6">D1</text>
<text x="188.6" y="201.1">GND_A</text>
<text x="228.1" y="201.1">THM</text>
<text x="235.2" y="200.6">H2</text>
<text x="182.9" y="208">D3</text>
<text x="182.9" y="204.3">D2</text>
<text x="188.6" y="208.5">GND_A</text>
<text x="188.6" y="204.8">GND_A</text>
<text x="225.2" y="208.5">BAT_SP</text>
<text x="235.2" y="208">G6</text>
<text x="182.9" y="215.4">D5</text>
<text x="182.9" y="211.7">D4</text>
<text x="188.6" y="215.8">GND_A</text>
<text x="188.6" y="212.2">GND_A</text>
<text x="225.1" y="212.2">BAT_SN</text>
<text x="235.2" y="211.7">F6</text>
<text x="191.8" y="221.5" transform="rotate(-90 191.8 221.5)">NC</text>
<text x="195.4" y="221.5" transform="rotate(-90 195.4 221.5)">NC</text>
<text x="199.1" y="221.5" transform="rotate(-90 199.1 221.5)">NC</text>
<text x="202.8" y="221.5" transform="rotate(-90 202.8 221.5)">NC</text>
<text x="206.5" y="221.5" transform="rotate(-90 206.5 221.5)">NC</text>
<text x="210.2" y="221.5" transform="rotate(-90 210.2 221.5)">NC</text>
<text x="213.9" y="221.5" transform="rotate(-90 213.9 221.5)">NC</text>
<text x="217.6" y="221.5" transform="rotate(-90 217.6 221.5)">NC</text>
<text x="221.2" y="221.5" transform="rotate(-90 221.2 221.5)">NC</text>
<text x="224.9" y="221.5" transform="rotate(-90 224.9 221.5)">NC</text>
<text x="228.6" y="221.5" transform="rotate(-90 228.6 221.5)">NC</text>
<text x="191.3" y="227" transform="rotate(-90 191.3 227)">A1</text>
<text x="194.9" y="227" transform="rotate(-90 194.9 227)">A9</text>
<text x="198.6" y="227.1" transform="rotate(-90 198.6 227.1)">C4</text>
<text x="202.3" y="227.1" transform="rotate(-90 202.3 227.1)">C6</text>
<text x="206" y="227" transform="rotate(-90 206 227)">E2</text>
<text x="209.7" y="227" transform="rotate(-90 209.7 227)">E4</text>
<text x="213.4" y="227" transform="rotate(-90 213.4 227)">E6</text>
<text x="217.1" y="227" transform="rotate(-90 217.1 227)">F3</text>
<text x="220.7" y="227" transform="rotate(-90 220.7 227)">F4</text>
<text x="224.4" y="227.2" transform="rotate(-90 224.4 227.2)">G2</text>
<text x="228.1" y="227.1" transform="rotate(-90 228.1 227.1)">H1</text>
<text x="393.2" y="258.8">06/23/2020</text>
<text x="335.5" y="265">HUSHNAK SINGH</text>
<text x="363.7" y="265">LAKSHMI BHUJ</text>
<text x="401.3" y="265">A</text>
</g>
<g font-size="1.6">
<text x="206.2" y="58.4">TSW-102-07-T-S</text>
<text x="67.7" y="66">SSW-113-02-S-D</text>
<text x="69.1" y="69.4">1</text>
<text x="69.1" y="71.9">3</text>
<text x="77.8" y="71.9">4</text>
<text x="77.9" y="69.4">2</text>
<text x="105.8" y="68.4">0402</text>
<text x="69.1" y="76.8">7</text>
<text x="69.1" y="74.3">5</text>
<text x="77.8" y="76.8">8</text>
<text x="77.8" y="74.3">6</text>
<text x="123" y="77">0402</text>
<text x="68.9" y="81.7">11</text>
<text x="69.1" y="79.2">9</text>
<text x="77.2" y="79.2">10</text>
<text x="77.3" y="81.7">12</text>
<text x="68.8" y="89.1">17</text>
<text x="68.9" y="86.6">15</text>
<text x="68.9" y="84.1">13</text>
<text x="77.2" y="86.6">16</text>
<text x="77.2" y="84.1">14</text>
<text x="77.5" y="89.1">18</text>
<text x="68.9" y="94">21</text>
<text x="68.9" y="91.5">19</text>
<text x="77.5" y="91.5">20</text>
<text x="77.5" y="94">22</text>
<text x="68.9" y="98.8">25</text>
<text x="68.9" y="96.4">23</text>
<text x="77.5" y="98.9">26</text>
<text x="77.5" y="96.4">24</text>
<text x="302.9" y="97.9">PEC03SAAN</text>
<text x="91.9" y="122.3">TSW-102-07-T-S</text>
<text x="91.9" y="137">TSW-102-07-T-S</text>
<text x="331.1" y="243.6">PROJECT TITLE:</text>
<text x="331.1" y="249.8">DRAWING TITLE:</text>
<text x="330.6" y="256.1">SIZE</text>
<text x="342" y="256.5">HARDWARE NUMBER:</text>
<text x="392.7" y="256.3">DATE:</text>
<text x="330.6" y="262.3">ENGINEER:</text>
<text x="362.5" y="262.3">DRAWN BY:</text>
<text x="392.8" y="262.5">REV:</text>
<text x="362.5" y="268.4">TEMPLATE REV:</text>
</g>
<text font-size="1" x="393.2" y="269.9">SHEET 3 OF 3</text>
</svg>
